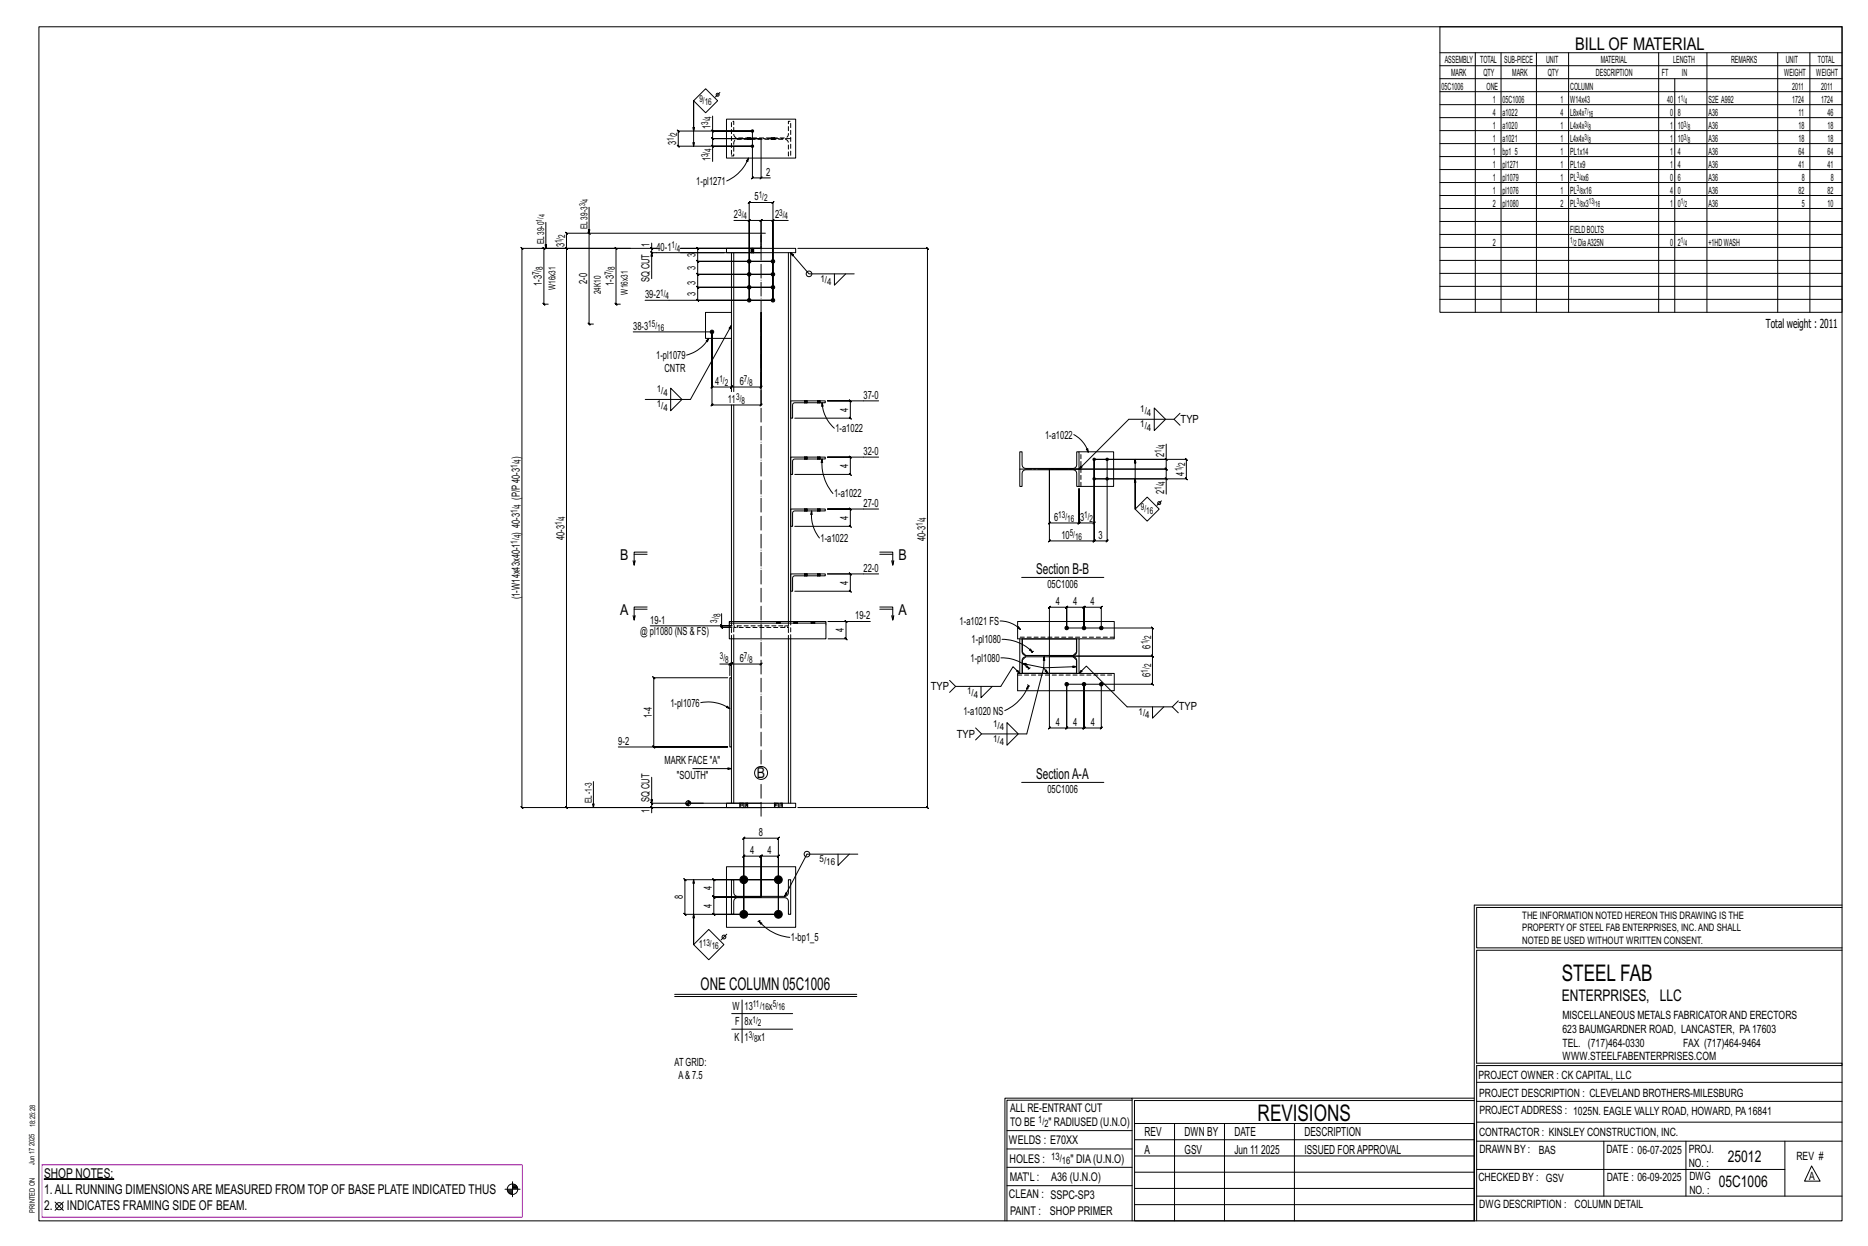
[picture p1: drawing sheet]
<svg xmlns="http://www.w3.org/2000/svg" width="914mm" height="610mm" viewBox="0 0 914 610" stroke-linecap="round" stroke-linejoin="round" font-family="sans-serif">
<g fill="#000" stroke="#000" stroke-width=".49">
<path d="M22 577h34z"/>
<circle cx="368" cy="64" r=".6"/>
<circle cx="368" cy="72" r=".6"/>
<circle cx="367" cy="128" r=".9"/>
<circle cx="367" cy="134" r=".9"/>
<circle cx="378" cy="128" r=".9"/>
<circle cx="378" cy="134" r=".9"/>
<circle cx="367" cy="141" r=".9"/>
<circle cx="367" cy="147" r=".9"/>
<circle cx="378" cy="141" r=".9"/>
<circle cx="378" cy="147" r=".9"/>
<circle cx="349" cy="162" r=".9"/>
<circle cx="536" cy="234" r=".6"/>
<circle cx="536" cy="225" r=".6"/>
<circle cx="542" cy="234" r=".6"/>
<circle cx="542" cy="225" r=".6"/>
<circle cx="522" cy="307" r=".9"/>
<circle cx="531" cy="307" r=".9"/>
<circle cx="539" cy="307" r=".9"/>
<circle cx="522" cy="335" r=".9"/>
<circle cx="531" cy="335" r=".9"/>
<circle cx="539" cy="335" r=".9"/>
<circle cx="364" cy="430" r="1.9"/>
<circle cx="381" cy="430" r="1.9"/>
<circle cx="364" cy="447" r="1.9"/>
<circle cx="381" cy="447" r="1.9"/>
</g>
<g fill="none" stroke="#000" stroke-width=".49">
<path d="M19 13h883v584h-883zM705 13h197v140h-197zM705 26h197M705 32h197M705 39h197M722 26v127M735 26v127M752 26v127M768 26v127M812 26v127M820 39v114M836 26v127"/>
<path d="M870 26v127M886 26v127M340 49l5-6 6 6-6 6zM349 57v7h19h-36l1 1-1-1v8v-1l1 1h-1h36h-19v7M352 45l-2 2M356 58h33v19h-33zM705 45h197M705 51h197M705 58h197M340 64v-15v23M348 71l1 1zM348 64l1 1z"/>
<path d="M349 64v4l-1-1 1 1h24M366 67h.1M366 68h.1M366 77v2h-1zM366 77a20 20 0 0 1-10 12M368 67h.1M368 68h.1M368 64v23v1l1-1h-1h5M373 68v19h4M373 68h-24l-1-1 1 1v4M378 67h.1M378 68h.1"/>
<path d="M379 67h.1M379 68h.1M705 64h197M705 70h197M705 77h197M373 87l-1 1zM705 83h197M705 89h197M705 96h197M267 109v13M288 114l1 1zM288 101v58v-1l1 1h-1h2"/>
<path d="M319 119v3h2h-66v-1l1 1h-1v273l1 1-1-1h118h-54v3M359 108h8v39v-48l-1 1 1-1h11v1l1-1h-1v48v-39h8M367 108h-1l1-1zM367 108h6h-1l1-1v1v14M375 114h-98l1 1-1-1v8h-12M378 108l1-1zM378 108h-5v-1l-1 1h1v14M705 102h197M705 108h197M705 115h197M266 121l1 1zM266 122v27v-1l1 1h-1h2"/>
<path d="M277 121l1 1zM301 121l1 1zM302 122v27l-1-1 1 1h2M309 122h-32v-1l1 1h-1v273l1 1-1-1h98M318 121l1 1zM319 122v2l-1-1 1 1h54M319 124v12M356 122h33v2h-33zM358 124v68M359 124v68M368 121v1M368 124h.1"/>
<path d="M369 121v1M369 124h.1M373 122h-40h40h-31l-1-1 1 1v6l-1-1 1 1h36h-36l-1-1 1 1v6h-1l1 1v-1h36h-36h-1l1 1v-1v7l-1-1 1 1h36h-36l-1-1 1 1v6l-1-1 1 1h36h-62M386 124v180M391 122h63l-1-1 1 1v273h-1l1 1v-1h-63M408 134v6l6-6M418 134h-22l-9-10 1 1-1-1v180M705 121h197M705 127h197M705 134h197M358 153h-13v13h13M358 159l-20 36h-22"/>
<path d="M705 140h197M705 146h197M310 162h39M346 167l1-1-1 1zM347 166a18 18 0 0 1-11 8M349 162v27l-1 1 1-1h9v1l1-1h-1v-22v22v1l1-1h-1h15l-1 1 1-1v-36v45l-1 1 1-1h-24l-1 1 1-1zM328 190l6 5-6 6zM358 198v106M359 198v106M387 196h17v1h-15l-1 1v7h-1zM394 196h.1M394 197h.1"/>
<path d="M395 196h.1M395 197h.1M400 196h.1M400 197h.1M401 196h.1M401 197h.1M402 197l1 2h-1zM402 197a18 18 0 0 0 6 13M430 196h-25h11l1 1-1-1v9v-1l1 1h-1h-27M565 200l6 5-6 6zM526 213a15 15 0 0 1 7 8M532 220v-1l1 2z"/>
<path d="M571 217v8h-35v31v-1l-1 1h1h-8l1-1-1 1v-17v17l1-1-1 1h-14v-1l-1 1h1v-26v35h-1l1-1v1h22h-1l1-1v1v-40v40h-1l1-1v1h6h-1l1-1v1v-40M575 205l3 3M578 202l-3 3h-22l-25 25M387 224h17v1h-15l-1 1v6h-1zM394 224h.1M394 225h.1M395 224h.1M395 225h.1M400 224h.1M400 225h.1M401 224h.1M401 225h.1"/>
<path d="M402 225l1 1h-1zM402 225a23 23 0 0 0 6 16M430 224h-25h11v-1l1 1h-1v8l1 1-1-1h-27M499 221h1v7l2 1h24l1-2v-6h1v17h-1v-7l-2-1h-24l-1 2v6h-1zM528 221h17v17h-17M536 225h45l-1-1 1 1v9h-1l1 1v-1h-45h35v8M556 225v24v-15M570 224l1 1zM570 234l1 1zM571 225v5l-1-1 1 1h-57h57l-1-1 1 1v4M387 249h17v1h-15l-1 1v7h-1zM394 249h.1"/>
<path d="M394 250h.1M395 249h.1M395 250h.1M397 250l1 2h-1zM397 250a18 18 0 0 0 4 13M400 249h.1M400 250h.1M401 249h.1M401 250h.1M430 249h-25h11l1 1-1-1v9v-1l1 1h-1h-27M556 249l6-6 5 6-5 6zM569 245l-3 2"/>
<path d="M310 274v2M310 271h7M317 270h-7v6l1-2M431 270h6v6l1-2M431 271h6M436 274l1 2M310 298h7M317 297h-7v6l1-2M387 281h17v1h-15l-1 1v6h-1zM394 281h.1M394 282h.1M395 281h.1"/>
<path d="M395 282h.1M400 281h.1M400 282h.1M401 281h.1M401 282h.1M430 281h-25h11v-1l1 1h-1v8l1 1-1-1h-27M431 297h6v6l1-2M431 298h6M500 283h40M310 301v2M353 306l1 1zM353 300v6h5h-40"/>
<path d="M353 306v1v-1l1 1h-1h5M357 304h47v1h-47zM357 305v8h47v-8M358 313v19M359 313v80M380 304h.1M380 305h.1M382 304h.1M382 305h.1M386 313v80M387 313v80M389 304h.1"/>
<path d="M389 305h.1M390 304h.1M390 305h.1M397 304h.1M397 305h.1M399 304h.1M399 305h.1M426 304h-21h9l1 1-1-1v9v-1l1 1h-1h-9M436 301l1 2M490 304a14 14 0 0 1 10 4M491 313a21 21 0 0 1 14 6M499 307l1 1-2-1z"/>
<path d="M499 313h-1v-9h47v9h-17v16M500 313h28M500 313v6l2 2M500 313h27v6l-2 2M504 317l1 2-1-1zM505 319h.1M506 319h-1M522 307h42l1 1-1-1v14l1 1-1-1h-50M527 313v7l-2 1h-24l-1-2v-6h-1v16h1v-7l2-1h24l1 2v6h1M539 307v-10h1l-1 1v-1h-8l-1 1 1-1v10v-10l-1 1 1-1h-9h1l-1 1v-1v10v-10h1l-1 1v-1h-8l-1 1 1-1v24M352 325h5v6M356 332h-36v-1l1 1h-1v33l1 1-1-1h36h-53"/>
<path d="M357 332h1v33h-1zM357 325l1-1zM357 325h1l1-1-1 1 1-1-1 1h15h-1l1-1v1M468 336l-3 3M480 336v5l6-5M490 322a19 19 0 0 1 14 5M500 329h27M502 321l-2 2v6h27M503 326l1 1-2-1zM503 335h.1M503 335v2h-1zM503 335a22 22 0 0 1-11 13"/>
<path d="M503 335l1 1M504 327h-1M504 327h.1M511 321v6l-11-2M513 329l-2-2-8 32h-23l-2-3M514 321h50l1 1-1-1v14v-1l1 1h-1h-42M514 321v35l-1 1 1-1h8v1l1-1h-1v-21M522 335v21v1l1-1h-1h9l-1 1 1-1v-21v21l-1 1 1-1h8v1l1-1h-1v-21M525 321l2 2v6M527 326l-16 1M528 329h17v9h-47v-9h1l-3-3-6 10h-22l-3-3M528 329l4-3 20 20h22l3-3"/>
<path d="M343 344a19 19 0 0 1 14 3M356 345l1 2-1-1zM480 359l-2 3M493 354l5 5-5 6zM564 346v5l6-5M574 346l3 3M339 376h19M358 365v28M290 382v13M318 395l1 1zM319 380v13M335 393h9"/>
<path d="M336 393h1M336 394h1M337 392v2M337 393h1M337 392h1M337 392h.1M356 393h33v2h-33zM362 393h.1M362 395h.1M366 393h.1M366 395h.1M373 393h-54l-1-1 1 1v2"/>
<path d="M379 393h.1M379 395h.1M383 393h.1M383 395h.1M500 383h40M364 411l1-1h-1h17v1l1-1h-1v37v-28l1-1-1 1h-8v-1l-1 1h1v20v-20v-1l-1 1h1h-9l1-1-1 1v28v-37zM410 418v5l6-5M420 418h-25l-11 21M335 430h46h-32l1 1-1-1v9v-1l1 1h-1h24h-24v-1l1 1h-1v8l1 1-1-1h32h-46l1 1-1-1v-17l1 1zM340 430v32v-15M356 424h33v30h-33zM358 430h1v7l2 2 24-1 1-1v-7h1v17h-1v-7l-2-1h-24l-1 2v6h-1z"/>
<path d="M347 455l7 7-7 8-7-8zM356 457l-3 3M372 451l1 1h-1zM372 451a22 22 0 0 0 15 8M372 451h-1M372 450v1M722 443v154M722 443h180M902 444h-179v20h179M902 465h-179v55h179v1h-179v76M330 486h89M330 488h89"/>
<path d="M358 496h30M363 489v21M358 504h30M554 538h-61v59M554 537h168M722 538h-167v13M723 539h179M723 530h179M493 553h61M555 550h167v47h-167zM555 558h167M575 550v47"/>
<path d="M599 550v47M634 550v47M723 549h179M723 558h179M785 558v27M825 558v27M874 558v27M251 578v8M251 580h1M493 571h61M493 562h61M555 573h167"/>
<path d="M555 566h167M723 572h151M887 570l4 8h-8zM27 588l4 4M31 588l-4 4M247 582h8M248 582h3M248 583h3M249 583h2M249 584h2M251 581h2M251 580h2"/>
<path d="M492 597v-60h62v60M493 580h61M555 589h167M555 581h167M723 585h179"/>
<circle cx="351" cy="46" r=".7"/>
<circle cx="396" cy="134" r="1.4"/>
<circle cx="567" cy="246" r=".7"/>
<circle cx="373" cy="378" r="3"/>
<circle cx="337" cy="393" r="1.2"/>
<circle cx="395" cy="418" r="1.4"/>
<circle cx="354" cy="458" r=".9"/>
<circle cx="29" cy="590" r="1.8"/>
<circle cx="251" cy="582" r="2.6"/>
</g>
<path d="M21 570h235v26h-235z" fill="none" stroke="#f0f" stroke-width=".5"/>
<g fill="none" stroke="#000" stroke-width=".49" stroke-dasharray="2 1.4">
<path d="M358 59h1v7l2 1h24l1-1v-7h1v17h-1v-7l-2-1h-24l-1 2v6h-1zM366 67h.1M366 67v1M366 68h.1M366 68v-1M366 67l1 1zM367 68v-1M367 67h.1M367 68l1-1M368 68v-1M368 68h.1M378 67h.1"/>
<path d="M378 67v1M378 68h.1M378 68v-1M378 67v1zM378 68l1-1M378 67h1M379 68v-1M379 68h.1M368 121h.1M368 122v2M368 124h.1M368 124v-3"/>
<path d="M368 121v3zM368 124l1-3M368 121h1M369 124v-3M369 124v-2M369 124h.1M394 196v1M394 196h.1M394 196l1 1zM394 197h.1M395 196v1M395 196h.1"/>
<path d="M395 197h.1M395 197v-1M400 196v1M400 196h.1M401 196l-1 1M401 196v1zM401 197h.1M401 196v1M401 196h.1M401 197v-1M394 224v1M394 224h.1"/>
<path d="M394 224l1 1zM394 225h.1M395 224v1M395 224h.1M395 225h.1M395 225v-1M400 224v1M400 224h.1M401 224l-1 1M401 224v1zM401 225h.1M401 224v1"/>
<path d="M401 224h.1M401 225v-1M529 238v-17M394 249v1M394 249h.1M394 249l1 1zM394 250h.1M395 249v1M395 249h.1M395 250h.1M395 250v-1M400 249v1"/>
<path d="M400 249h.1M401 249l-1 1M401 249v1zM401 250h.1M401 249v1M401 249h.1M401 250v-1M394 281v1M394 281h.1M394 281l1 1zM394 282h.1M395 281v1"/>
<path d="M395 281h.1M395 282h.1M395 282v-1M400 281v1M400 281h.1M401 281l-1 1M401 281v1zM401 282h.1M401 281v1M401 281h.1M401 282v-1M358 304v9"/>
<path d="M359 313v-9M359 306h27v1h-27zM361 307v-1M380 304h.1M380 304v1M380 305h.1M380 305v-1M381 304v1zM381 305v-1M381 305l1-1M381 304h.1M382 305v-1"/>
<path d="M382 305h.1M384 306v1M386 304v9M387 313v-9M389 304h.1M389 304v1M389 305h.1M389 305v-1M389 304v1zM389 305l1-1M389 304h1M390 305v-1"/>
<path d="M390 305h.1M397 304h.1M397 304v1M397 305h.1M397 305v-1M398 304v1zM398 305v-1M398 305l1-1M398 304h.1M399 305v-1M399 305h.1M545 312h-47"/>
<path d="M498 330h47M502 321h.1M525 321h.1M362 393v2M362 393h.1M363 393h-1v2M363 393v2h-1M364 393h1v2h-1zM364 393h-1v2M364 395h-1M365 393v2M365 393h1v2h-1"/>
<path d="M366 393h.1M366 395h.1M366 395v-2M379 393v2M379 393h.1M380 393h-1v2M380 393v2h-1M381 393h1v2h-1zM381 393h-1v2M381 395h-1M382 393v2M382 393h1v2h-1"/>
<path d="M383 393h.1M383 395h.1M383 395v-2"/>
</g>
<path d="M373 374v-259M373 399v-16" fill="none" stroke="#000" stroke-width=".49" stroke-dasharray="6.8 1 0 1"/>
<path d="M358 68h29M499 230h29" fill="none" stroke="#000" stroke-width=".49" stroke-dasharray="5.8 1 1 1"/>
<g font-size="11.2">
<text x="764" y="480">STEEL FAB</text>
<text x="616" y="548">REVISIONS</text>
</g>
<g font-size="8.6">
<text x="771" y="24">BILL OF MATERIAL</text>
<text x="343" y="485">ONE COLUMN 05C1006</text>
</g>
<g font-size="7.9">
<text x="765" y="490">ENTERPRISES, LLC</text>
<text x="846" y="569">25012</text>
<text x="841" y="581">05C1006</text>
</g>
<g font-size="7.3">
<text x="304" y="274">B</text>
<text x="440" y="274">B</text>
<text x="507" y="281">Section B-B</text>
<text x="304" y="301">A</text>
<text x="440" y="301">A</text>
<text x="371" y="381">B</text>
<text x="507" y="381">SectionA-A</text>
</g>
<g font-size="6.6">
<text x="22" y="576">SHOP NOTES:</text>
<text x="22" y="584">1.ALL RUNNING DIMENSIONSARE MEASURED FROM TOP OF BASE PLATE INDICATED THUS</text>
<text x="22" y="592">2.</text>
<text x="33" y="592">INDICATES FRAMING SIDE OF BEAM.</text>
</g>
<g font-size="6.1">
<text x="864" y="161">Total weight : 2011</text>
<text x="560" y="556">REV</text>
<text x="580" y="556">DWN BY</text>
<text x="604" y="556">DATE</text>
<text x="639" y="556">DESCRIPTION</text>
<text x="560" y="564">A</text>
<text x="580" y="564">GSV</text>
<text x="604" y="564">Jun 11</text>
<text x="617" y="564">2025</text>
<text x="639" y="564">ISSUED FORAPPROVAL</text>
</g>
<g font-size="5.9">
<text x="494" y="560">WELDS : E70XX</text>
<text x="494" y="569">HOLES :</text>
<text x="524" y="569">&quot; DIA(U.N.O)</text>
<text x="494" y="578">MAT'L :</text>
<text x="515" y="578">A36 (U.N.O)</text>
<text x="494" y="586">CLEAN : SSPC-SP3</text>
<text x="495" y="595">PAINT :</text>
<text x="514" y="595">SHOP PRIMER</text>
</g>
<g font-size="5.8">
<text x="494" y="544">ALL RE-ENTRANT CUT</text>
<text x="494" y="551">TO BE</text>
<text x="513" y="551">&quot; RADIUSED (U.N.O)</text>
</g>
<g font-size="5.6">
<text x="765" y="499">MISCELLANEOUS METALS FABRICATORAND ERECTORS</text>
<text x="765" y="505">623 BAUMGARDNER ROAD, LANCASTER, PA17603</text>
<text x="765" y="512">TEL. (717)464-0330</text>
<text x="824" y="512">FAX (717)464-9464</text>
<text x="765" y="519">WWW.STEELFABENTERPRISES.COM</text>
<text x="724" y="528">PROJECT OWNER : CK CAPITAL, LLC</text>
<text x="724" y="537">PROJECT DESCRIPTION : CLEVELAND BROTHERS-MILESBURG</text>
<text x="724" y="545">PROJECTADDRESS : 1025N. EAGLE VALLY ROAD, HOWARD, PA16841</text>
<text x="724" y="556">CONTRACTOR : KINSLEY CONSTRUCTION, INC.</text>
<text x="724" y="564">DRAWN BY :</text>
<text x="753" y="564">BAS</text>
<text x="786" y="564">DATE : 06-07-2025</text>
<text x="827" y="564">PROJ.</text>
<text x="879" y="568">REV #</text>
<text x="827" y="571">NO. :</text>
<text x="724" y="578">CHECKED BY : GSV</text>
<text x="787" y="578">DATE : 06-09-2025</text>
<text x="827" y="578">DWG</text>
<text x="886" y="578">A</text>
<text x="827" y="584">NO. :</text>
<text x="724" y="591">DWG DESCRIPTION : COLUMN DETAIL</text>
</g>
<g font-size="5.5">
<text x="348" y="63" transform="rotate(-90 348 63)">1</text>
<text x="331" y="71" transform="rotate(-90 331 71)">3</text>
<text x="348" y="79" transform="rotate(-90 348 79)">1</text>
<text x="375" y="86">2</text>
<text x="341" y="90">1-pl1271</text>
<text x="369" y="98">5</text>
<text x="359" y="107">2</text>
<text x="379" y="107">2</text>
<text x="276" y="121" transform="rotate(-90 276 121)">3</text>
<text x="318" y="121" transform="rotate(-90 318 121)">1</text>
<text x="321" y="123">40-1</text>
<text x="341" y="126" transform="rotate(-90 341 126)">3</text>
<text x="341" y="132" transform="rotate(-90 341 132)">3</text>
<text x="265" y="140" transform="rotate(-90 265 140)">1-3</text>
<text x="287" y="139" transform="rotate(-90 287 139)">2-0</text>
<text x="301" y="140" transform="rotate(-90 301 140)">1-3</text>
<text x="318" y="138" transform="rotate(-90 318 138)">SQ CUT</text>
<text x="341" y="139" transform="rotate(-90 341 139)">3</text>
<text x="316" y="146">39-2</text>
<text x="341" y="145" transform="rotate(-90 341 145)">3</text>
<text x="310" y="161">38-3</text>
<text x="321" y="176">1-pl1079</text>
<text x="325" y="182">CNTR</text>
<text x="350" y="188">4</text>
<text x="362" y="188">6</text>
<text x="356" y="197">11</text>
<text x="423" y="195">37-0</text>
<text x="415" y="201" transform="rotate(-90 415 201)">4</text>
<text x="578" y="207">TYP</text>
<text x="409" y="211">1-a1022</text>
<text x="512" y="215">1-a1022</text>
<text x="254" y="225" transform="rotate(-90 254 225)">)</text>
<text x="423" y="223">32-0</text>
<text x="570" y="224" transform="rotate(-90 570 224)">2</text>
<text x="415" y="229" transform="rotate(-90 415 229)">4</text>
<text x="580" y="233" transform="rotate(-90 580 233)">4</text>
<text x="254" y="245" transform="rotate(-90 254 245)">(P/P40-3</text>
<text x="408" y="243">1-a1022</text>
<text x="570" y="242" transform="rotate(-90 570 242)">2</text>
<text x="423" y="248">27-0</text>
<text x="415" y="254" transform="rotate(-90 415 254)">4</text>
<text x="516" y="255">6</text>
<text x="529" y="255">3</text>
<text x="254" y="262" transform="rotate(-90 254 262)">) 40-3</text>
<text x="520" y="264">10</text>
<text x="538" y="264">3</text>
<text x="276" y="264" transform="rotate(-90 276 264)">40-3</text>
<text x="402" y="265">1-a1022</text>
<text x="453" y="265" transform="rotate(-90 453 265)">40-3</text>
<text x="423" y="280">22-0</text>
<text x="415" y="286" transform="rotate(-90 415 286)">4</text>
<text x="513" y="287">05C1006</text>
<text x="254" y="293" transform="rotate(-90 254 293)">(1-W14x43x40-1</text>
<text x="517" y="296">4</text>
<text x="525" y="296">4</text>
<text x="534" y="296">4</text>
<text x="318" y="305">19-1</text>
<text x="419" y="303">19-2</text>
<text x="470" y="306">1-a1021 FS</text>
<text x="313" y="311">@ pl1080 (NS &amp; FS)</text>
<text x="413" y="309" transform="rotate(-90 413 309)">4</text>
<text x="476" y="315">1-pl1080</text>
<text x="563" y="317" transform="rotate(-90 563 317)">6</text>
<text x="362" y="324">6</text>
<text x="475" y="324">1-pl1080</text>
<text x="563" y="331" transform="rotate(-90 563 331)">6</text>
<text x="456" y="338">TYP</text>
<text x="328" y="346">1-pl1076</text>
<text x="577" y="348">TYP</text>
<text x="319" y="351" transform="rotate(-90 319 351)">1-4</text>
<text x="472" y="350">1-a1020 NS</text>
<text x="517" y="355">4</text>
<text x="525" y="355">4</text>
<text x="534" y="355">4</text>
<text x="303" y="364">9-2</text>
<text x="468" y="361">TYP</text>
<text x="325" y="374">MARK FACE &quot;A&quot;</text>
<text x="331" y="381">&quot;SOUTH&quot;</text>
<text x="513" y="388">05C1006</text>
<text x="318" y="392" transform="rotate(-90 318 392)">SQ CUT</text>
<text x="318" y="398" transform="rotate(-90 318 398)">1</text>
<text x="372" y="409">8</text>
<text x="367" y="418">4</text>
<text x="376" y="418">4</text>
<text x="348" y="436" transform="rotate(-90 348 436)">4</text>
<text x="334" y="440" transform="rotate(-90 334 440)">8</text>
<text x="348" y="444" transform="rotate(-90 348 444)">4</text>
<text x="387" y="461">1-bp1_5</text>
<text x="342" y="464">1</text>
<text x="359" y="494">W</text>
<text x="364" y="494">13</text>
<text x="376" y="494">x</text>
<text x="360" y="502">F</text>
<text x="364" y="502">8x</text>
<text x="360" y="509">K</text>
<text x="364" y="509">1</text>
<text x="371" y="509">x1</text>
<text x="330" y="521">AT GRID:</text>
<text x="332" y="528">A&amp; 7.5</text>
</g>
<g font-size="5">
<text x="745" y="450">THE INFORMATION NOTED HEREON THIS DRAWING IS THE</text>
<text x="745" y="456">PROPERTY OF STEEL FAB ENTERPRISES, INC.AND SHALL</text>
<text x="745" y="462">NOTED BE USED WITHOUT WRITTEN CONSENT.</text>
<text x="508" y="550">1/</text>
<text x="511" y="551">2</text>
<text x="515" y="568">13/</text>
<text x="520" y="570">16</text>
</g>
<g font-size="4.9">
<text x="707" y="31">ASSEMBLY</text>
<text x="725" y="31">TOTAL</text>
<text x="736" y="31">SUB-PIECE</text>
<text x="757" y="31">UNIT</text>
<text x="784" y="31">MATERIAL</text>
<text x="819" y="31">LENGTH</text>
<text x="847" y="31">REMARKS</text>
<text x="874" y="31">UNIT</text>
<text x="890" y="31">TOTAL</text>
<text x="710" y="37">MARK</text>
<text x="726" y="37">QTY</text>
<text x="740" y="37">MARK</text>
<text x="758" y="37">QTY</text>
<text x="781" y="37">DESCRIPTION</text>
<text x="814" y="37">FT</text>
<text x="823" y="37">IN</text>
<text x="873" y="37">WEIGHT</text>
<text x="889" y="37">WEIGHT</text>
<text x="706" y="44">05C1006</text>
<text x="728" y="44">ONE</text>
<text x="769" y="44">COLUMN</text>
<text x="877" y="44">2011</text>
<text x="891" y="44">2011</text>
<text x="731" y="50">1</text>
<text x="736" y="50">05C1006</text>
<text x="764" y="50">1</text>
<text x="769" y="50">W14x43</text>
<text x="816" y="50">40</text>
<text x="821" y="50">1</text>
<text x="836" y="50">S2E A992</text>
<text x="877" y="50">1724</text>
<text x="891" y="50">1724</text>
<text x="731" y="57">4</text>
<text x="736" y="57">a1022</text>
<text x="764" y="57">4</text>
<text x="769" y="57">L8x4x</text>
<text x="818" y="57">0</text>
<text x="821" y="57">8</text>
<text x="836" y="57">A36</text>
<text x="880" y="57">11</text>
<text x="895" y="57">46</text>
<text x="731" y="63">1</text>
<text x="736" y="63">a1020</text>
<text x="764" y="63">1</text>
<text x="769" y="63">L4x4x</text>
<text x="818" y="63">1</text>
<text x="821" y="63">10</text>
<text x="836" y="63">A36</text>
<text x="880" y="63">18</text>
<text x="895" y="63">18</text>
<text x="731" y="69">1</text>
<text x="736" y="69">a1021</text>
<text x="764" y="69">1</text>
<text x="769" y="69">L4x4x</text>
<text x="818" y="69">1</text>
<text x="821" y="69">10</text>
<text x="836" y="69">A36</text>
<text x="880" y="69">18</text>
<text x="895" y="69">18</text>
<text x="731" y="76">1</text>
<text x="736" y="76">bp1_5</text>
<text x="764" y="76">1</text>
<text x="769" y="76">PL1x14</text>
<text x="818" y="76">1</text>
<text x="821" y="76">4</text>
<text x="836" y="76">A36</text>
<text x="880" y="76">64</text>
<text x="895" y="76">64</text>
<text x="731" y="82">1</text>
<text x="736" y="82">pl1271</text>
<text x="764" y="82">1</text>
<text x="769" y="82">PL1x9</text>
<text x="818" y="82">1</text>
<text x="821" y="82">4</text>
<text x="836" y="82">A36</text>
<text x="880" y="82">41</text>
<text x="895" y="82">41</text>
<text x="731" y="88">1</text>
<text x="736" y="88">pl1079</text>
<text x="764" y="88">1</text>
<text x="769" y="88">PL x6</text>
<text x="818" y="88">0</text>
<text x="821" y="88">6</text>
<text x="836" y="88">A36</text>
<text x="882" y="88">8</text>
<text x="896" y="88">8</text>
<text x="731" y="95">1</text>
<text x="736" y="95">pl1076</text>
<text x="764" y="95">1</text>
<text x="769" y="95">PL x16</text>
<text x="818" y="95">4</text>
<text x="821" y="95">0</text>
<text x="836" y="95">A36</text>
<text x="880" y="95">82</text>
<text x="895" y="95">82</text>
<text x="731" y="101">2</text>
<text x="736" y="101">pl1080</text>
<text x="764" y="101">2</text>
<text x="769" y="101">PL x3</text>
<text x="818" y="101">1</text>
<text x="821" y="101">0</text>
<text x="836" y="101">A36</text>
<text x="882" y="101">5</text>
<text x="895" y="101">10</text>
<text x="769" y="114">FIELDBOLTS</text>
<text x="731" y="120">2</text>
<text x="772" y="120">DiaA325N</text>
<text x="818" y="120">0</text>
<text x="821" y="120">2</text>
<text x="836" y="120">+1HDWASH</text>
</g>
<g font-size="4.7">
<text x="342" y="50">9/</text>
<text x="345" y="51">16</text>
<text x="348" y="59" transform="rotate(-90 348 59)">4</text>
<text x="347" y="61" transform="rotate(-90 347 61)">3/</text>
<text x="330" y="69" transform="rotate(-90 330 69)">1/</text>
<text x="331" y="66" transform="rotate(-90 331 66)">2</text>
<text x="347" y="77" transform="rotate(-90 347 77)">3/</text>
<text x="348" y="74" transform="rotate(-90 348 74)">4</text>
<text x="371" y="97">1/</text>
<text x="374" y="98">2</text>
<text x="361" y="106">3/</text>
<text x="364" y="107">4</text>
<text x="381" y="106">3/</text>
<text x="384" y="107">4</text>
<text x="288" y="112" transform="rotate(-90 288 112)">EL39-3</text>
<text x="266" y="119" transform="rotate(-90 266 119)">EL39-0</text>
<text x="275" y="119" transform="rotate(-90 275 119)">1/</text>
<text x="277" y="116" transform="rotate(-90 277 116)">2</text>
<text x="329" y="121">1/</text>
<text x="331" y="123">4</text>
<text x="264" y="135" transform="rotate(-90 264 135)">7/</text>
<text x="266" y="132" transform="rotate(-90 266 132)">8</text>
<text x="299" y="135" transform="rotate(-90 299 135)">7/</text>
<text x="301" y="132" transform="rotate(-90 301 132)">8</text>
<text x="402" y="138">1/</text>
<text x="272" y="142" transform="rotate(-90 272 142)">W16x31</text>
<text x="405" y="139">4</text>
<text x="294" y="144" transform="rotate(-90 294 144)">24K10</text>
<text x="307" y="144" transform="rotate(-90 307 144)">W16x31</text>
<text x="323" y="145">1/</text>
<text x="326" y="146">4</text>
<text x="317" y="160">15/</text>
<text x="322" y="162">16</text>
<text x="321" y="192">1/</text>
<text x="352" y="187">1/</text>
<text x="355" y="189">2</text>
<text x="364" y="187">7/</text>
<text x="367" y="189">8</text>
<text x="325" y="194">4</text>
<text x="360" y="196">3/</text>
<text x="363" y="198">8</text>
<text x="321" y="199">1/</text>
<text x="325" y="201">4</text>
<text x="558" y="202">1/</text>
<text x="561" y="203">4</text>
<text x="558" y="209">1/</text>
<text x="561" y="211">4</text>
<text x="569" y="222" transform="rotate(-90 569 222)">1/</text>
<text x="570" y="219" transform="rotate(-90 570 219)">4</text>
<text x="255" y="226" transform="rotate(-90 255 226)">4</text>
<text x="253" y="229" transform="rotate(-90 253 229)">1/</text>
<text x="578" y="231" transform="rotate(-90 578 231)">1/</text>
<text x="580" y="228" transform="rotate(-90 580 228)">2</text>
<text x="569" y="240" transform="rotate(-90 569 240)">1/</text>
<text x="570" y="237" transform="rotate(-90 570 237)">4</text>
<text x="253" y="251" transform="rotate(-90 253 251)">1/</text>
<text x="255" y="248" transform="rotate(-90 255 248)">4</text>
<text x="559" y="250">9/</text>
<text x="561" y="251">16</text>
<text x="275" y="257" transform="rotate(-90 275 257)">1/</text>
<text x="277" y="254" transform="rotate(-90 277 254)">4</text>
<text x="452" y="257" transform="rotate(-90 452 257)">1/</text>
<text x="453" y="255" transform="rotate(-90 453 255)">4</text>
<text x="518" y="254">13/</text>
<text x="522" y="255">16</text>
<text x="531" y="254">1/</text>
<text x="533" y="255">2</text>
<text x="255" y="263" transform="rotate(-90 255 263)">4</text>
<text x="524" y="262">5/</text>
<text x="253" y="266" transform="rotate(-90 253 266)">1/</text>
<text x="526" y="264">16</text>
<text x="351" y="305" transform="rotate(-90 351 305)">3/</text>
<text x="353" y="302" transform="rotate(-90 353 302)">8</text>
<text x="562" y="315" transform="rotate(-90 562 315)">1/</text>
<text x="564" y="313" transform="rotate(-90 564 313)">2</text>
<text x="352" y="323">3/</text>
<text x="364" y="323">7/</text>
<text x="355" y="324">8</text>
<text x="367" y="324">8</text>
<text x="562" y="329" transform="rotate(-90 562 329)">1/</text>
<text x="564" y="326" transform="rotate(-90 564 326)">2</text>
<text x="473" y="340">1/</text>
<text x="477" y="341">4</text>
<text x="557" y="350">1/</text>
<text x="561" y="351">4</text>
<text x="486" y="356">1/</text>
<text x="489" y="357">4</text>
<text x="486" y="363">1/</text>
<text x="489" y="365">4</text>
<text x="290" y="393" transform="rotate(-90 290 393)">EL-1-3</text>
<text x="401" y="422">5/</text>
<text x="404" y="423">16</text>
<text x="344" y="463">13/</text>
<text x="348" y="464">16</text>
<text x="369" y="493">11/</text>
<text x="373" y="494">16</text>
<text x="378" y="493">5/</text>
<text x="381" y="494">16</text>
<text x="368" y="500">1/</text>
<text x="371" y="502">2</text>
<text x="366" y="508">3/</text>
<text x="369" y="510">8</text>
</g>
<g font-size="4.2">
<text x="823" y="49">1/</text>
<text x="825" y="51">4</text>
<text x="776" y="56">7/</text>
<text x="778" y="57">16</text>
<text x="776" y="62">3/</text>
<text x="778" y="63">8</text>
<text x="824" y="62">3/</text>
<text x="826" y="63">8</text>
<text x="776" y="68">3/</text>
<text x="778" y="70">8</text>
<text x="824" y="68">3/</text>
<text x="826" y="70">8</text>
<text x="772" y="87">3/</text>
<text x="774" y="89">4</text>
<text x="772" y="94">3/</text>
<text x="774" y="95">8</text>
<text x="772" y="100">3/</text>
<text x="774" y="101">8</text>
<text x="778" y="100">13/</text>
<text x="781" y="101">16</text>
<text x="823" y="100">1/</text>
<text x="825" y="101">2</text>
<text x="769" y="119">1/</text>
<text x="823" y="119">1/</text>
<text x="770" y="121">2</text>
<text x="825" y="121">4</text>
</g>
<g font-size="4">
<text x="286" y="101" transform="rotate(-90 286 101)">3/</text>
<text x="288" y="99" transform="rotate(-90 288 99)">4</text>
<text x="267" y="106" transform="rotate(-90 267 106)">4</text>
<text x="265" y="108" transform="rotate(-90 265 108)">1/</text>
</g>
<g font-size="3.7">
<text x="17" y="551" transform="rotate(-90 17 551)">18:25:28</text>
<text x="17" y="561" transform="rotate(-90 17 561)">2025</text>
<text x="17" y="570" transform="rotate(-90 17 570)">Jun 17</text>
<text x="17" y="593" transform="rotate(-90 17 593)">PRINTED ON</text>
</g>
</svg>
